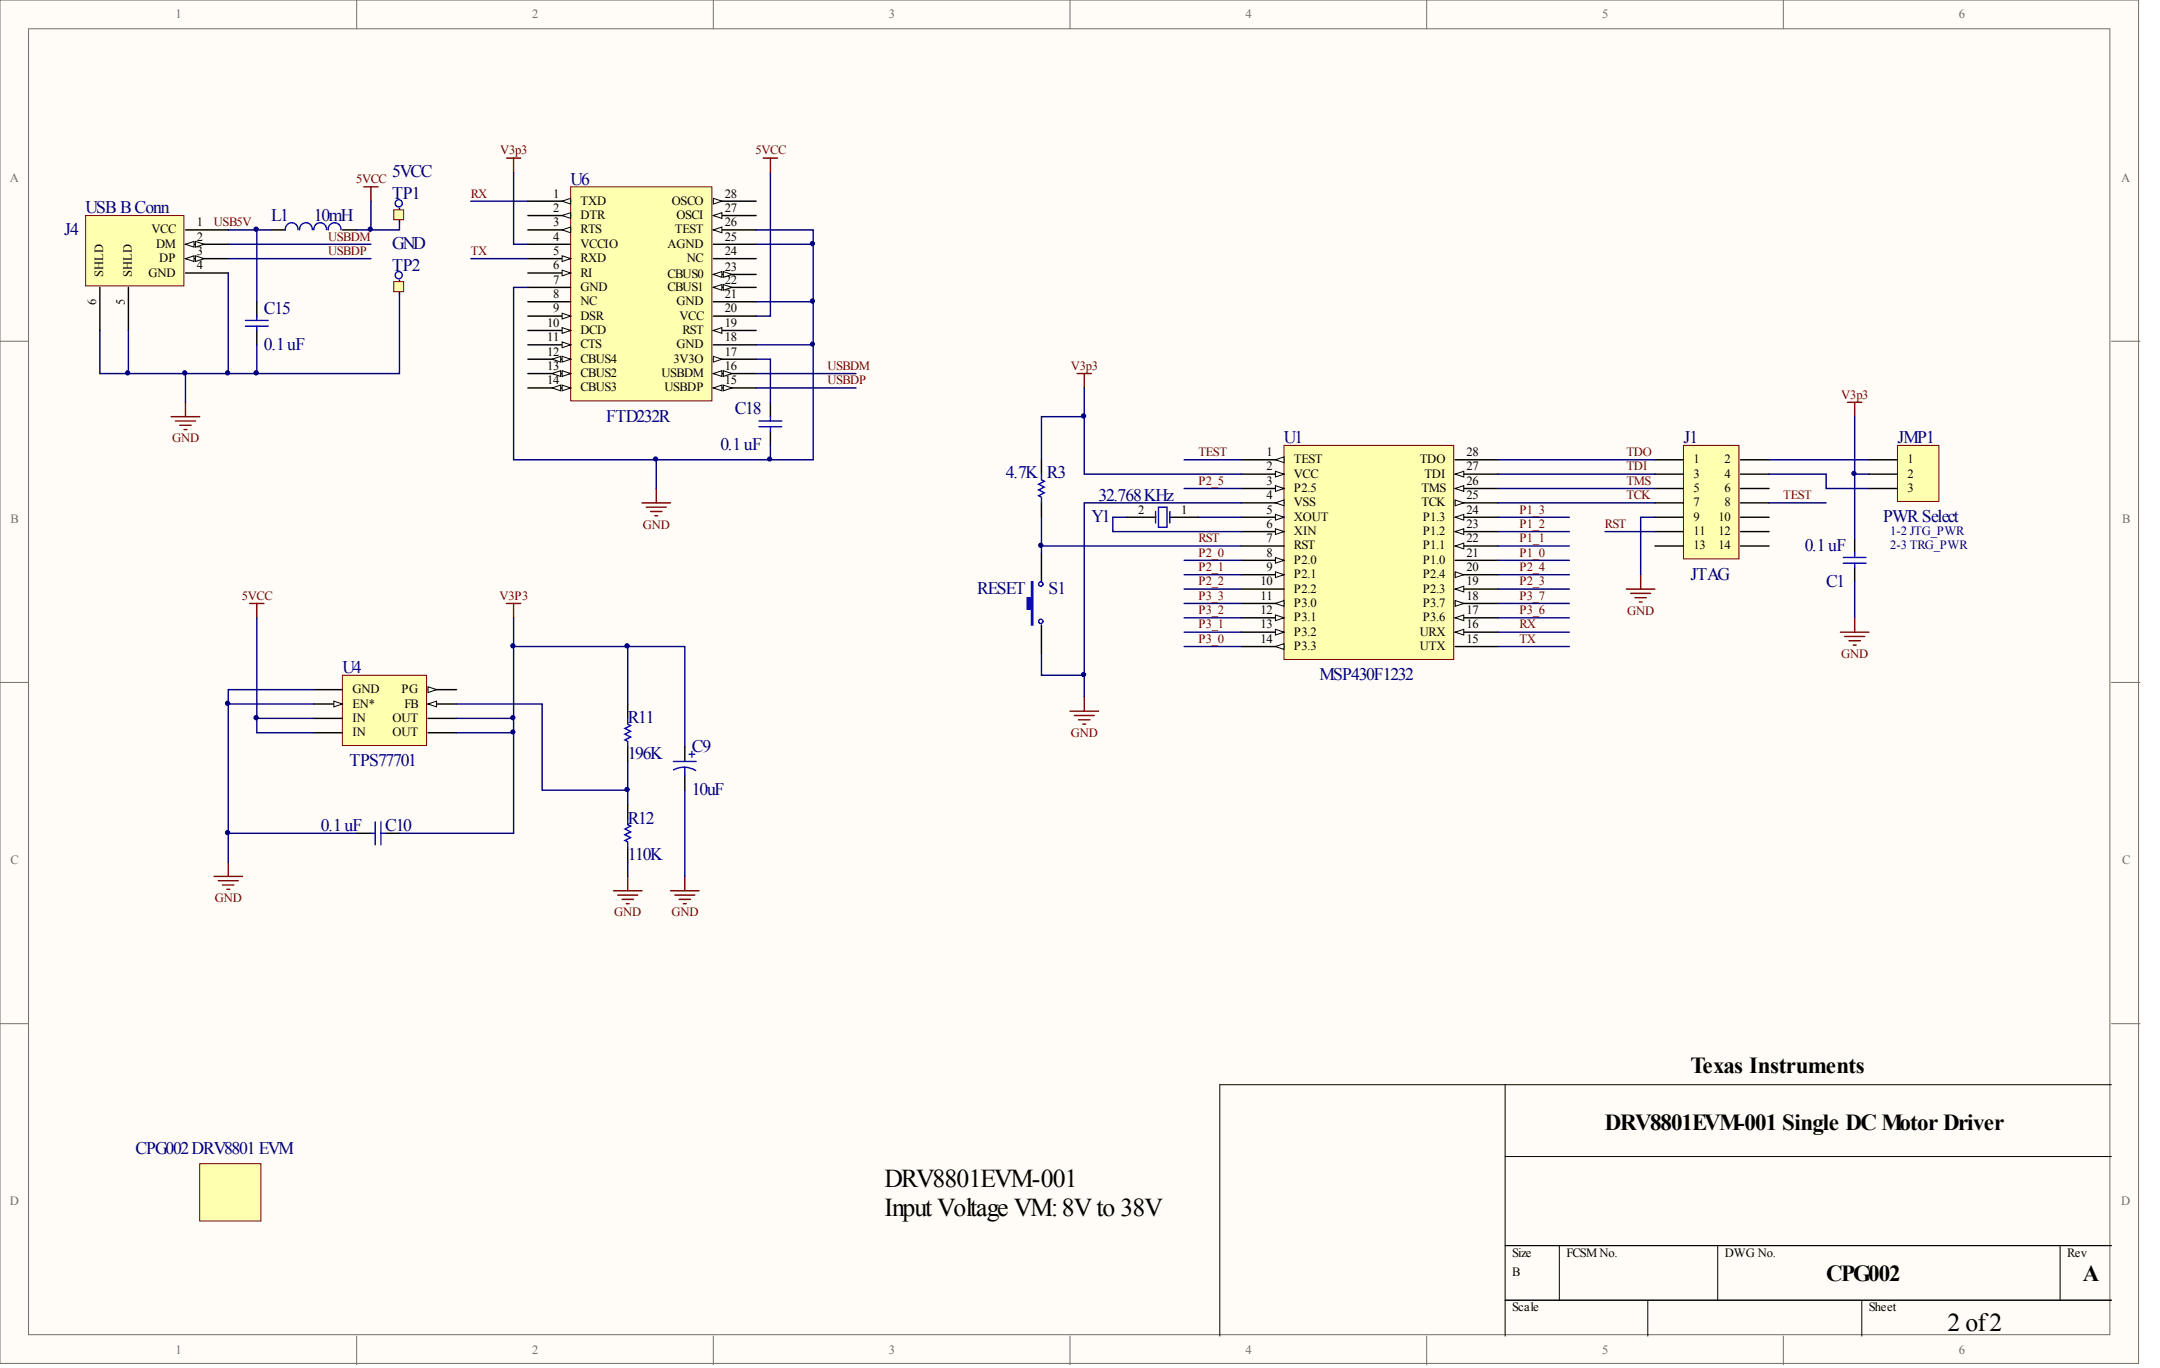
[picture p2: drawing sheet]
<svg xmlns="http://www.w3.org/2000/svg" width="381mm" height="241mm" viewBox="0 0 381 241" stroke-linecap="round" stroke-linejoin="round" font-family="sans-serif">
<g fill="#fffcf8" stroke="#716f64" stroke-width=".18">
<path d="M0 0h377.2v240.5h-377.2z"/>
<path d="M5 5.1h367.2v230.3h-367.2z"/>
</g>
<g fill="none" stroke="#716f64" stroke-width=".18">
<path d="M62.9 0v5.1M125.8 0v5.1M188.7 0v5.1M251.6 0v5.1M314.6 0v5.1M0 60.2h5M372.4 60.2h5.1M0 120.4h5M372.4 120.4h5.1M0 180.6h5M372.4 180.6h5.1M62.9 235.7v5"/>
<path d="M125.8 235.7v5M188.7 235.7v5M251.6 235.7v5M314.6 235.7v5"/>
</g>
<path d="M265.5 191.3v44.4M372.4 191.3h-157.2v44.4M265.5 204h106.9M265.5 219.7h106.9M275.1 219.7v9.6M303 219.7v9.6M363.4 219.7v9.6M265.5 229.3h106.9M290.7 229.3v6.4M328.4 229.3v6.4" fill="none" stroke="#000" stroke-width=".18"/>
<path d="M296.9 78.6h9.8v20h-9.8z" fill="#ffffb0" stroke="#800000" stroke-width=".18"/>
<g fill="none" stroke="#000" stroke-width=".25">
<path d="M291.9 81.1h5M291.9 83.6h5M291.9 86.2h5M291.9 88.7h5M291.9 91.2h5M291.9 93.8h5M291.9 96.3h5M307 81.1h5M307 83.6h5M307 86.2h5M307 88.7h5M307 91.2h5"/>
<path d="M307 93.8h5M307 96.3h5"/>
</g>
<path d="M286.9 103.9h5M287.6 104.7h3.6M288.4 105.4h2M289.1 106.2h.5M289.4 101.4v2.5" fill="none" stroke="#800000" stroke-width=".25"/>
<path d="M283.1 93.8h8.8M291.9 91.2h-2.5v10.2" fill="none" stroke="#000080" stroke-width=".25"/>
<path d="M334.7 78.6h7.3v9.8h-7.3z" fill="#ffffb0" stroke="#800000" stroke-width=".18"/>
<g fill="none" stroke="#000" stroke-width=".25">
<path d="M327.1 95v2.6M329.7 81.1h5M329.7 83.6h5M329.7 86.2h5M327.1 100.1v2.5M110.7 124.2v2.5M110.7 131.8v2.5M120.8 131.8v2.5M120.8 136.8v2.6M62.9 147h2.5M67.9 147h2.6M110.7 141.9v2.6"/>
<path d="M110.7 149.5v2.6"/>
</g>
<g fill="none" stroke="#00f" stroke-width=".25">
<path d="M325.1 98.3h4.1M325.1 99.3h4.1M327.1 97.6v.7M327.1 99.3v.8M110.7 126.7v1l.5 .3-1 .5 1 .5-1 .5 1 .5-1 .5 .5 .3v1M118.8 134.3h4M120.8 135.3l1.2 .3 .7 .3M120.8 135.3l-1.2 .2-.8 .3M120.8 135.3v1.5M121.5 133h1.1M122 132.5v1.1M65.4 147h.8"/>
<path d="M66.2 145v4M67.2 145v4M67.2 147h.7M110.7 144.5v1l.5 .2-1 .5 1 .5-1 .5 1 .5-1 .6 .5 .2v1"/>
</g>
<path d="M327.1 73.5v10.1M329.7 83.6h-2.6v11.4M90.6 114h20.1v10.2M110.7 114h10.1v17.8M327.1 102.6v6.4M110.7 134.3v7.6M120.8 139.4v15.2M110.7 152.1v2.5" fill="none" stroke="#000080" stroke-width=".25"/>
<g fill="none" stroke="#800000" stroke-width=".25">
<path d="M325.9 71h2.5M327.1 71v2.5M44 106.4h2.6M45.3 106.4v2.6M89.3 106.4h2.6M90.6 106.4v2.6M324.6 111.5h5.1M325.4 112.3h3.5M326.1 113h2M326.9 113.8h.5M327.1 109v2.5M37.7 154.6h5.1"/>
<path d="M38.5 155.3h3.5M39.3 156.1h2M40 156.9h.5M40.3 152.1v2.5M108.2 157.1h5M109 157.9h3.5M109.7 158.6h2M110.5 159.4h.5M110.7 154.6v2.5M118.3 157.1h5M119 157.9h3.6M119.8 158.6h2"/>
<path d="M120.5 159.4h.5M120.8 154.6v2.5"/>
</g>
<path d="M100.7 33h24.9v37.7h-24.9z" fill="#ffffb0" stroke="#800000" stroke-width=".18"/>
<path d="M93.1 35.5h7.6" fill="none" stroke="#000" stroke-width=".25"/>
<path d="M99.1 35.5l1.6-.5v1z" fill="#fffcf8" stroke="#000" stroke-width=".18"/>
<path d="M93.1 38h7.6" fill="none" stroke="#000" stroke-width=".25"/>
<path d="M99.1 38l1.6-.5v1z" fill="#fffcf8" stroke="#000" stroke-width=".18"/>
<path d="M93.1 40.6h7.6" fill="none" stroke="#000" stroke-width=".25"/>
<path d="M99.1 40.6l1.6-.6v1.1z" fill="#fffcf8" stroke="#000" stroke-width=".18"/>
<path d="M93.1 43.1h7.6M93.1 45.6h7.6" fill="none" stroke="#000" stroke-width=".25"/>
<path d="M99.1 45.1l1.6 .5-1.6 .5z" fill="#fffcf8" stroke="#000" stroke-width=".18"/>
<path d="M93.1 48.2h7.6" fill="none" stroke="#000" stroke-width=".25"/>
<path d="M99.1 47.6l1.6 .6-1.6 .5z" fill="#fffcf8" stroke="#000" stroke-width=".18"/>
<path d="M93.1 50.7h7.6M93.1 53.2h7.6M93.1 55.8h7.6" fill="none" stroke="#000" stroke-width=".25"/>
<path d="M99.1 55.3l1.6 .5-1.6 .5z" fill="#fffcf8" stroke="#000" stroke-width=".18"/>
<path d="M93.1 58.3h7.6" fill="none" stroke="#000" stroke-width=".25"/>
<path d="M99.1 57.8l1.6 .5-1.6 .5z" fill="#fffcf8" stroke="#000" stroke-width=".18"/>
<path d="M93.1 60.8h7.6" fill="none" stroke="#000" stroke-width=".25"/>
<path d="M99.1 60.3l1.6 .5-1.6 .5z" fill="#fffcf8" stroke="#000" stroke-width=".18"/>
<path d="M93.1 63.4h7.6" fill="none" stroke="#000" stroke-width=".25"/>
<g fill="#fffcf8" stroke="#000" stroke-width=".18">
<path d="M99.1 62.9l1.6 .5-1.6 .5z"/>
<path d="M97.4 63.4l1.5-.5v1z"/>
</g>
<path d="M93.1 65.9h7.6" fill="none" stroke="#000" stroke-width=".25"/>
<g fill="#fffcf8" stroke="#000" stroke-width=".18">
<path d="M99.1 65.4l1.6 .5-1.6 .5z"/>
<path d="M97.4 65.9l1.5-.5v1z"/>
</g>
<path d="M93.1 68.4h7.6" fill="none" stroke="#000" stroke-width=".25"/>
<g fill="#fffcf8" stroke="#000" stroke-width=".18">
<path d="M99.1 67.9l1.6 .5-1.6 .5z"/>
<path d="M97.4 68.4l1.5-.5v1z"/>
</g>
<path d="M125.8 68.4h7.6" fill="none" stroke="#000" stroke-width=".25"/>
<g fill="#fffcf8" stroke="#000" stroke-width=".18">
<path d="M125.8 68.4l1.5-.5v1z"/>
<path d="M127.6 67.9l1.5 .5-1.5 .5z"/>
</g>
<path d="M125.8 65.9h7.6" fill="none" stroke="#000" stroke-width=".25"/>
<g fill="#fffcf8" stroke="#000" stroke-width=".18">
<path d="M125.8 65.9l1.5-.5v1z"/>
<path d="M127.6 65.4l1.5 .5-1.5 .5z"/>
</g>
<path d="M125.8 63.4h7.6" fill="none" stroke="#000" stroke-width=".25"/>
<path d="M125.8 62.9l1.5 .5-1.5 .5z" fill="#fffcf8" stroke="#000" stroke-width=".18"/>
<path d="M125.8 58.3h7.6M125.8 60.8h7.6" fill="none" stroke="#000" stroke-width=".25"/>
<path d="M125.8 58.3l1.5-.5v1z" fill="#fffcf8" stroke="#000" stroke-width=".18"/>
<path d="M125.8 55.8h7.6M125.8 53.2h7.6M125.8 50.7h7.6" fill="none" stroke="#000" stroke-width=".25"/>
<g fill="#fffcf8" stroke="#000" stroke-width=".18">
<path d="M125.8 50.7l1.5-.5v1z"/>
<path d="M127.6 50.2l1.5 .5-1.5 .5z"/>
</g>
<path d="M125.8 48.4h7.6" fill="none" stroke="#000" stroke-width=".25"/>
<g fill="#fffcf8" stroke="#000" stroke-width=".18">
<path d="M125.8 48.4l1.5-.5v1z"/>
<path d="M127.6 47.9l1.5 .5-1.5 .5z"/>
</g>
<path d="M125.8 45.6h7.6M125.8 43.1h7.6M125.8 40.6h7.6" fill="none" stroke="#000" stroke-width=".25"/>
<path d="M125.8 40.6l1.5-.6v1.1z" fill="#fffcf8" stroke="#000" stroke-width=".18"/>
<path d="M125.8 38h7.6" fill="none" stroke="#000" stroke-width=".25"/>
<path d="M125.8 38l1.5-.5v1z" fill="#fffcf8" stroke="#000" stroke-width=".18"/>
<path d="M125.8 35.5h7.6" fill="none" stroke="#000" stroke-width=".25"/>
<path d="M125.8 35l1.5 .5-1.5 .5z" fill="#fffcf8" stroke="#000" stroke-width=".18"/>
<path d="M83 35.5h10.1M90.6 30.4v12.7h2.5M135.9 30.4v25.4h-2.5M83 45.6h10.1M93.1 50.7h-2.5v30.4h45.3v-2.5M133.4 43.1h10M133.4 53.2h10M133.4 63.4h2.5v7.6M133.4 60.8h10M133.4 65.9h17.6M133.4 68.4h17.6" fill="none" stroke="#000080" stroke-width=".25"/>
<path d="M135.9 71v2.5M135.9 76v2.6" fill="none" stroke="#000" stroke-width=".25"/>
<path d="M133.9 74.3h4M133.9 75.3h4M135.9 73.5v.8M135.9 75.3v.7" fill="none" stroke="#00f" stroke-width=".25"/>
<path d="M89.3 27.9h2.6M90.6 27.9v2.5M113.2 88.7h5.1M114 89.5h3.5M114.8 90.2h2M115.5 91h.5M115.8 86.2v2.5" fill="none" stroke="#800000" stroke-width=".25"/>
<path d="M15.1 38h17.3v12.4h-17.3z" fill="#ffffb0" stroke="#800000" stroke-width=".18"/>
<path d="M32.7 40.6h7.6M32.7 43.1h7.6" fill="none" stroke="#000" stroke-width=".25"/>
<g fill="#fffcf8" stroke="#000" stroke-width=".18">
<path d="M32.7 43.1l1.5-.5v1z"/>
<path d="M34.5 42.6l1.5 .5-1.5 .5z"/>
</g>
<path d="M32.7 45.6h7.6" fill="none" stroke="#000" stroke-width=".25"/>
<g fill="#fffcf8" stroke="#000" stroke-width=".18">
<path d="M32.7 45.6l1.5-.5v1z"/>
<path d="M34.5 45.1l1.5 .5-1.5 .5z"/>
</g>
<path d="M70.5 36.8v2.5M17.6 50.7v7.6M22.6 50.7v7.6M32.7 48.2h7.6M45.3 53.2v2.6M45.3 58.3v2.5M47.8 40.6h2.5M60.4 40.6h2.5" fill="none" stroke="#000" stroke-width=".25"/>
<path d="M64.2 33h2.5M65.4 33v2.5M134.6 27.9h2.5M135.9 27.9v2.5M30.2 73.5h5M31 74.3h3.5M31.7 75h2M32.5 75.8h.5M32.7 71v2.5" fill="none" stroke="#800000" stroke-width=".25"/>
<path d="M43.3 56.5h4M43.3 57.5h4M45.3 55.8v.7M45.3 57.5v.8M52.6 40.5a1.12 1.12 0 0 0-1.2-1.2 1.12 1.12 0 0 0-1.1 1.3M55.1 40.5a1.12 1.12 0 0 0-1.1-1.2 1.12 1.12 0 0 0-1.1 1.3M57.6 40.5a1.12 1.12 0 0 0-1.1-1.2 1.12 1.12 0 0 0-1.1 1.3M60.1 40.5a1.13 1.13 0 0 0-1.1-1.2 1.13 1.13 0 0 0-1.1 1.3" fill="none" stroke="#00f" stroke-width=".25"/>
<path d="M65.4 35.5v5.1h-2.5M17.6 58.3v7.6h5M22.6 58.3v7.6h22.7v-5.1M40.3 40.6h7.5M40.3 43.1h25.1M40.3 45.6h25.1M40.3 48.2v17.7M45.3 40.6v12.6M133.4 40.6h10v40.5h-7.5M32.7 65.9v5.1M115.8 81.1v5.1" fill="none" stroke="#000080" stroke-width=".25"/>
<path d="M69.5 37h1.7v1.8h-1.7z" fill="#ffffb0" stroke="#800000" stroke-width=".18"/>
<circle cx="70.3" cy="35.9" r=".63" fill="none" stroke="#00f" stroke-width=".25"/>
<path d="M70.5 49.4v2.6" fill="none" stroke="#000" stroke-width=".25"/>
<path d="M69.5 49.7h1.7v1.8h-1.7z" fill="#ffffb0" stroke="#800000" stroke-width=".18"/>
<circle cx="70.3" cy="48.5" r=".63" fill="none" stroke="#00f" stroke-width=".25"/>
<path d="M70.5 39.3v1.3h-5.1M70.5 52v13.9h-25.2M312 83.6h10.1v2.6h7.6M312 81.1h17.7" fill="none" stroke="#000080" stroke-width=".25"/>
<path d="M60.4 119.1h14.8v12.4h-14.8z" fill="#ffffb0" stroke="#800000" stroke-width=".18"/>
<path d="M55.4 121.6h5M55.4 124.2h5" fill="none" stroke="#000" stroke-width=".25"/>
<path d="M58.9 123.7l1.5 .5-1.5 .5z" fill="#fffcf8" stroke="#000" stroke-width=".18"/>
<path d="M55.4 126.7h5M55.4 129.2h5M75.5 126.7h5M75.5 129.2h5M75.5 124.2h5" fill="none" stroke="#000" stroke-width=".25"/>
<path d="M75.5 124.2l1.5-.5v1z" fill="#fffcf8" stroke="#000" stroke-width=".18"/>
<path d="M75.5 121.6h5" fill="none" stroke="#000" stroke-width=".25"/>
<path d="M75.5 121.1l1.5 .5-1.5 .6z" fill="#fffcf8" stroke="#000" stroke-width=".18"/>
<path d="M45.3 109v20.2h10.1M90.6 109v20.2h-10.1M40.3 124.2h15.1M45.3 126.7h10.1M55.4 121.6h-15.1v30.5M80.5 124.2h15.1v15.2h15.1M80.5 126.7h10.1M90.6 129.2v17.8h-20.1M40.3 147h22.6" fill="none" stroke="#000080" stroke-width=".25"/>
<path d="M226.5 78.6h29.9v37.7h-29.9z" fill="#ffffb0" stroke="#800000" stroke-width=".18"/>
<path d="M218.9 81.1h7.6" fill="none" stroke="#000" stroke-width=".25"/>
<path d="M225 81.1l1.5-.5v1z" fill="#fffcf8" stroke="#000" stroke-width=".18"/>
<path d="M218.9 83.6h7.6" fill="none" stroke="#000" stroke-width=".25"/>
<path d="M225 83.1l1.5 .5-1.5 .5z" fill="#fffcf8" stroke="#000" stroke-width=".18"/>
<path d="M218.9 86.2h7.6" fill="none" stroke="#000" stroke-width=".25"/>
<path d="M225 85.7l1.5 .5-1.5 .5z" fill="#fffcf8" stroke="#000" stroke-width=".18"/>
<path d="M218.9 88.7h7.6" fill="none" stroke="#000" stroke-width=".25"/>
<path d="M225 88.7l1.5-.5v1z" fill="#fffcf8" stroke="#000" stroke-width=".18"/>
<path d="M218.9 91.2h7.6" fill="none" stroke="#000" stroke-width=".25"/>
<path d="M225 90.7l1.5 .5-1.5 .5z" fill="#fffcf8" stroke="#000" stroke-width=".18"/>
<path d="M218.9 93.8h7.6" fill="none" stroke="#000" stroke-width=".25"/>
<path d="M225 93.3l1.5 .5-1.5 .5z" fill="#fffcf8" stroke="#000" stroke-width=".18"/>
<path d="M218.9 96.3h7.6M218.9 98.8h7.6" fill="none" stroke="#000" stroke-width=".25"/>
<path d="M225 98.3l1.5 .5-1.5 .5z" fill="#fffcf8" stroke="#000" stroke-width=".18"/>
<path d="M218.9 101.4h7.6" fill="none" stroke="#000" stroke-width=".25"/>
<path d="M225 100.9l1.5 .5-1.5 .5z" fill="#fffcf8" stroke="#000" stroke-width=".18"/>
<path d="M218.9 103.9h7.6M218.9 106.4h7.6" fill="none" stroke="#000" stroke-width=".25"/>
<path d="M225 106.4l1.5-.5v1z" fill="#fffcf8" stroke="#000" stroke-width=".18"/>
<path d="M218.9 109h7.6" fill="none" stroke="#000" stroke-width=".25"/>
<path d="M225 108.5l1.5 .5-1.5 .5z" fill="#fffcf8" stroke="#000" stroke-width=".18"/>
<path d="M218.9 111.5h7.6" fill="none" stroke="#000" stroke-width=".25"/>
<path d="M225 111l1.5 .5-1.5 .5z" fill="#fffcf8" stroke="#000" stroke-width=".18"/>
<path d="M218.9 114h7.6" fill="none" stroke="#000" stroke-width=".25"/>
<path d="M225 114l1.5-.5v1z" fill="#fffcf8" stroke="#000" stroke-width=".18"/>
<path d="M256.7 114h7.5M256.7 111.5h7.5" fill="none" stroke="#000" stroke-width=".25"/>
<path d="M256.7 111.5l1.5-.5v1z" fill="#fffcf8" stroke="#000" stroke-width=".18"/>
<path d="M256.7 109h7.5" fill="none" stroke="#000" stroke-width=".25"/>
<path d="M256.7 109l1.5-.5v1z" fill="#fffcf8" stroke="#000" stroke-width=".18"/>
<path d="M256.7 106.4h7.5" fill="none" stroke="#000" stroke-width=".25"/>
<path d="M256.7 105.9l1.5 .5-1.5 .5z" fill="#fffcf8" stroke="#000" stroke-width=".18"/>
<path d="M256.7 103.9h7.5" fill="none" stroke="#000" stroke-width=".25"/>
<path d="M256.7 103.9l1.5-.5v1z" fill="#fffcf8" stroke="#000" stroke-width=".18"/>
<path d="M256.7 101.4h7.5" fill="none" stroke="#000" stroke-width=".25"/>
<path d="M256.7 100.9l1.5 .5-1.5 .5z" fill="#fffcf8" stroke="#000" stroke-width=".18"/>
<path d="M256.7 98.8h7.5M256.7 96.3h7.5" fill="none" stroke="#000" stroke-width=".25"/>
<path d="M256.7 96.3l1.5-.5v1z" fill="#fffcf8" stroke="#000" stroke-width=".18"/>
<path d="M256.7 93.8h7.5" fill="none" stroke="#000" stroke-width=".25"/>
<path d="M256.7 93.8l1.5-.5v1z" fill="#fffcf8" stroke="#000" stroke-width=".18"/>
<path d="M256.7 91.2h7.5" fill="none" stroke="#000" stroke-width=".25"/>
<path d="M256.7 91.2l1.5-.5v1z" fill="#fffcf8" stroke="#000" stroke-width=".18"/>
<path d="M256.7 88.7h7.5" fill="none" stroke="#000" stroke-width=".25"/>
<path d="M256.7 88.2l1.5 .5-1.5 .5z" fill="#fffcf8" stroke="#000" stroke-width=".18"/>
<path d="M256.7 86.2h7.5" fill="none" stroke="#000" stroke-width=".25"/>
<path d="M256.7 86.2l1.5-.5v1z" fill="#fffcf8" stroke="#000" stroke-width=".18"/>
<path d="M256.7 83.6h7.5" fill="none" stroke="#000" stroke-width=".25"/>
<path d="M256.7 83.6l1.5-.5v1z" fill="#fffcf8" stroke="#000" stroke-width=".18"/>
<path d="M183.7 81.1v2.5M183.7 88.7v2.5M183.7 97.6v5M198.8 91.2h5M206.4 91.2h5M256.7 81.1h7.5M183.7 110.2v5.1" fill="none" stroke="#000" stroke-width=".25"/>
<g fill="none" stroke="#000080" stroke-width=".25">
<path d="M183.7 96.3h35.2M183.7 91.2v6.4M198.8 91.2h-2.5v2.6h22.6M208.9 81.1h10M208.9 86.2h10M208.9 98.8h10M211.4 91.2h7.5M264.2 88.7h27.7M264.2 81.1h27.7M264.2 86.2h27.7M264.2 96.3h12.6M264.2 98.8h12.6"/>
<path d="M264.2 91.2h12.6M264.2 93.8h12.6M264.2 83.6h27.7M312 88.7h10.1M208.9 101.4h10M208.9 103.9h10M208.9 106.4h10M208.9 109h10M208.9 111.5h10M208.9 114h10M264.2 101.4h12.6M264.2 103.9h12.6"/>
<path d="M264.2 106.4h12.6M264.2 109h12.6M264.2 111.5h12.6M264.2 114h12.6"/>
</g>
<g fill="none" stroke="#00f" stroke-width=".25">
<path d="M183.7 83.6v1l.5 .3-1 .5 1 .5-1 .5 1 .5-1 .5 .5 .3v1M203.8 90.2v2M204.3 89.5h1.5v3.5h-1.5zM206.4 90.2v2"/>
<circle cx="183.6" cy="109.6" r=".38"/>
<circle cx="183.6" cy="103" r=".38"/>
</g>
<path d="M181.9 102.6h.3v7.6h-.3v-2.7h-.7v-2.1h.7z" fill-rule="evenodd" fill="#00f" stroke="#00f" stroke-width=".25"/>
<path d="M35.2 205.3h10.8v10.1h-10.8z" fill="#ffffb0" stroke="#800000" stroke-width=".18"/>
<path d="M190 65.9h2.5M191.3 65.9v2.5M188.7 125.4h5.1M189.5 126.2h3.5M190.2 127h2.1M191 127.7h.5M191.3 122.9v2.5" fill="none" stroke="#800000" stroke-width=".25"/>
<path d="M191.3 68.4v15.2h27.6M191.3 73.5h-7.6v7.6M218.9 88.7h-27.6v34.2M183.7 115.3v3.8h7.6" fill="none" stroke="#000080" stroke-width=".25"/>
<g fill="#000080" stroke="#000080" stroke-width=".18">
<circle cx="22.5" cy="65.8" r=".37"/>
<circle cx="32.6" cy="65.8" r=".37"/>
<circle cx="40.1" cy="146.9" r=".38"/>
<circle cx="40.1" cy="124.1" r=".38"/>
<circle cx="40.1" cy="65.8" r=".38"/>
<circle cx="45.2" cy="126.6" r=".38"/>
<circle cx="45.2" cy="65.8" r=".38"/>
<circle cx="45.2" cy="40.4" r=".38"/>
<circle cx="65.3" cy="40.4" r=".38"/>
<circle cx="90.5" cy="129.1" r=".37"/>
<circle cx="90.4" cy="126.6" r=".37"/>
<circle cx="90.4" cy="113.9" r=".37"/>
<circle cx="110.6" cy="139.3" r=".38"/>
<circle cx="110.6" cy="113.9" r=".38"/>
<circle cx="115.6" cy="81" r=".37"/>
<circle cx="135.8" cy="81" r=".37"/>
<circle cx="143.3" cy="60.7" r=".37"/>
<circle cx="143.3" cy="53.1" r=".37"/>
<circle cx="143.3" cy="43" r=".37"/>
<circle cx="183.6" cy="96.2" r=".38"/>
<circle cx="191.1" cy="119" r=".38"/>
<circle cx="191.1" cy="73.4" r=".38"/>
<circle cx="327" cy="83.5" r=".37"/>
</g>
<g font-size="4.5">
<text x="156" y="209.4">DRV8801EVM-001</text>
<text x="156" y="214.5">Input Voltage VM:8Vto 38V</text>
<text x="343.5" y="234.7">2 of2</text>
</g>
<g font-size="4.1">
<text x="298.2" y="189.2">Texas Instruments</text>
<text x="283.1" y="199.3">DRV8801EVM-001 Single DC Motor Driver</text>
<text x="322.1" y="225.9">CPG002</text>
<text x="367.4" y="225.9">A</text>
</g>
<g font-size="3.1" fill="#000080">
<text x="69.2" y="35.1">TP1</text>
<text x="69.2" y="31.3">5VCC</text>
<text x="100.7" y="32.6">U6</text>
<text x="11.3" y="41.4">J4</text>
<text x="15.1" y="37.6">USB BConn</text>
<text x="47.8" y="38.9">L1</text>
<text x="55.4" y="38.9">10mH</text>
<text x="69.2" y="47.8">TP2</text>
<text x="69.2" y="44">GND</text>
<text x="46.6" y="55.4">C15</text>
<text x="46.6" y="61.7">0.1uF</text>
<text x="107" y="74.4">FTD232R</text>
<text x="129.6" y="73.1">C18</text>
<text x="127.1" y="79.4">0.1uF</text>
<text x="226.5" y="78.2">U1</text>
<text x="296.9" y="78.2">J1</text>
<text x="334.7" y="78.2">JMP1</text>
<text x="177.4" y="84.3">4.7K R3</text>
<text x="193.8" y="88.3">32.768KHz</text>
<text x="192.5" y="92.1">Y1</text>
<text x="332.2" y="92.1">PWRSelect</text>
<text x="318.3" y="97.2">0.1uF</text>
<text x="172.4" y="104.8">RESET</text>
<text x="185" y="104.8">S1</text>
<text x="298.2" y="102.2">JTAG</text>
<text x="322.1" y="103.5">C1</text>
<text x="60.4" y="118.7">U4</text>
<text x="232.8" y="120">MSP430F1232</text>
<text x="110.7" y="127.6">R11</text>
<text x="61.7" y="135.2">TPS77701</text>
<text x="110.7" y="133.9">196K</text>
<text x="122" y="132.7">C9</text>
<text x="122" y="140.3">10uF</text>
<text x="56.6" y="146.6">0.1uF</text>
<text x="67.9" y="146.6">C10</text>
<text x="110.7" y="145.3">R12</text>
<text x="110.7" y="151.7">110K</text>
<text x="23.9" y="203.6">CPG002DRV8801 EVM</text>
</g>
<g font-size="2.2" fill="#716f64">
<text x="30.9" y="3.2">1</text>
<text x="93.8" y="3.2">2</text>
<text x="156.8" y="3.2">3</text>
<text x="219.7" y="3.2">4</text>
<text x="282.6" y="3.2">5</text>
<text x="345.5" y="3.2">6</text>
<text x="1.7" y="32.1">A</text>
<text x="374.2" y="32.1">A</text>
<text x="1.9" y="92.3">B</text>
<text x="374.3" y="92.3">B</text>
<text x="1.9" y="152.4">C</text>
<text x="374.3" y="152.4">C</text>
<text x="1.7" y="212.6">D</text>
<text x="374.2" y="212.6">D</text>
<text x="30.9" y="238.9">1</text>
<text x="93.8" y="238.9">2</text>
<text x="156.8" y="238.9">3</text>
<text x="219.7" y="238.9">4</text>
<text x="282.6" y="238.9">5</text>
<text x="345.5" y="238.9">6</text>
</g>
<g font-size="2.2" fill="#800000">
<text x="88.2" y="27.2">V3p3</text>
<text x="133.3" y="27.2">5VCC</text>
<text x="62.8" y="32.3">5VCC</text>
<text x="83" y="34.8">RX</text>
<text x="37.7" y="39.9">USB5V</text>
<text x="57.9" y="42.4">USBDM</text>
<text x="57.9" y="45">USBDP</text>
<text x="83" y="45">TX</text>
<text x="146" y="65.2">USBDM</text>
<text x="188.9" y="65.2">V3p3</text>
<text x="146" y="67.8">USBDP</text>
<text x="324.8" y="70.3">V3p3</text>
<text x="30.3" y="78">GND</text>
<text x="211.4" y="80.5">TEST</text>
<text x="286.9" y="80.5">TDO</text>
<text x="286.9" y="83">TDI</text>
<text x="211.4" y="85.5">P2_5</text>
<text x="286.9" y="85.5">TMS</text>
<text x="286.9" y="88.1">TCK</text>
<text x="314.6" y="88.1">TEST</text>
<text x="113.4" y="93.2">GND</text>
<text x="211.4" y="95.7">RST</text>
<text x="268" y="95.7">P1_1</text>
<text x="268" y="93.1">P1_2</text>
<text x="268" y="90.6">P1_3</text>
<text x="283.1" y="93.1">RST</text>
<text x="211.4" y="98.2">P2_0</text>
<text x="211.4" y="100.7">P2_1</text>
<text x="268" y="98.2">P1_0</text>
<text x="268" y="100.7">P2_4</text>
<text x="42.7" y="105.8">5VCC</text>
<text x="88.1" y="105.8">V3P3</text>
<text x="211.4" y="103.3">P2_2</text>
<text x="211.4" y="105.8">P3_3</text>
<text x="268" y="103.3">P2_3</text>
<text x="268" y="105.8">P3_7</text>
<text x="211.4" y="113.4">P3_0</text>
<text x="211.4" y="110.9">P3_1</text>
<text x="211.4" y="108.3">P3_2</text>
<text x="268" y="108.3">P3_6</text>
<text x="268" y="113.4">TX</text>
<text x="268" y="110.9">RX</text>
<text x="287" y="108.4">GND</text>
<text x="324.8" y="116">GND</text>
<text x="188.9" y="130">GND</text>
<text x="37.9" y="159.1">GND</text>
<text x="108.4" y="161.6">GND</text>
<text x="118.4" y="161.6">GND</text>
</g>
<g font-size="2.2">
<text x="97.6" y="34.8">1</text>
<text x="127.8" y="34.8">28</text>
<text x="26.8" y="41.2">VCC</text>
<text x="34.7" y="39.9">1</text>
<text x="97.6" y="37.4">2</text>
<text x="97.6" y="39.9">3</text>
<text x="102.4" y="36.1">TXD</text>
<text x="102.4" y="38.6">DTR</text>
<text x="102.4" y="41.2">RTS</text>
<text x="118.5" y="36.1">OSCO</text>
<text x="119.1" y="41.2">TEST</text>
<text x="119.3" y="38.6">OSCI</text>
<text x="127.8" y="39.9">26</text>
<text x="127.8" y="37.4">27</text>
<text x="27.5" y="43.7">DM</text>
<text x="28.1" y="46.2">DP</text>
<text x="34.7" y="42.4">2</text>
<text x="34.7" y="45">3</text>
<text x="34.7" y="47.5">4</text>
<text x="97.6" y="42.4">4</text>
<text x="97.6" y="45">5</text>
<text x="97.6" y="47.5">6</text>
<text x="102.4" y="43.7">VCCIO</text>
<text x="102.4" y="46.2">RXD</text>
<text x="117.7" y="43.7">AGND</text>
<text x="121.2" y="46.2">NC</text>
<text x="127.8" y="47.8">23</text>
<text x="127.8" y="45">24</text>
<text x="127.8" y="42.4">25</text>
<text x="17" y="53.8" transform="rotate(-90 17 53.8)">6</text>
<text x="18.2" y="48.9" transform="rotate(-90 18.2 48.9)">SHLD</text>
<text x="22" y="53.8" transform="rotate(-90 22 53.8)">5</text>
<text x="23.3" y="48.9" transform="rotate(-90 23.3 48.9)">SHLD</text>
<text x="26.2" y="48.8">GND</text>
<text x="97.6" y="50">7</text>
<text x="97.6" y="52.6">8</text>
<text x="102.4" y="48.8">RI</text>
<text x="102.4" y="51.3">GND</text>
<text x="102.4" y="53.8">NC</text>
<text x="117.7" y="51.3">CBUS1</text>
<text x="117.7" y="49">CBUS0</text>
<text x="119.3" y="53.8">GND</text>
<text x="127.8" y="52.6">21</text>
<text x="127.8" y="50">22</text>
<text x="96.5" y="57.6">10</text>
<text x="97.6" y="55.1">9</text>
<text x="102.4" y="56.4">DSR</text>
<text x="102.4" y="58.9">DCD</text>
<text x="119.9" y="56.4">VCC</text>
<text x="120.4" y="58.9">RST</text>
<text x="127.8" y="57.6">19</text>
<text x="127.8" y="55.1">20</text>
<text x="96.5" y="60.2">11</text>
<text x="96.5" y="62.7">12</text>
<text x="96.5" y="65.2">13</text>
<text x="102.4" y="61.4">CTS</text>
<text x="102.4" y="64">CBUS4</text>
<text x="118.8" y="64">3V3O</text>
<text x="119.3" y="61.4">GND</text>
<text x="127.8" y="65.2">16</text>
<text x="127.8" y="62.7">17</text>
<text x="127.8" y="60.2">18</text>
<text x="96.5" y="67.8">14</text>
<text x="102.4" y="66.5">CBUS2</text>
<text x="102.4" y="69">CBUS3</text>
<text x="116.7" y="66.5">USBDM</text>
<text x="117.2" y="69">USBDP</text>
<text x="127.8" y="67.8">15</text>
<text x="223.4" y="80.5">1</text>
<text x="223.4" y="83">2</text>
<text x="228.2" y="81.7">TEST</text>
<text x="250.4" y="81.7">TDO</text>
<text x="258.7" y="83">27</text>
<text x="258.7" y="80.5">28</text>
<text x="298.7" y="81.7">1</text>
<text x="304.2" y="81.7">2</text>
<text x="336.5" y="81.7">1</text>
<text x="223.4" y="85.5">3</text>
<text x="223.4" y="88.1">4</text>
<text x="228.2" y="84.3">VCC</text>
<text x="228.2" y="86.8">P2.5</text>
<text x="228.2" y="89.3">VSS</text>
<text x="250.7" y="89.3">TCK</text>
<text x="250.7" y="86.8">TMS</text>
<text x="251.2" y="84.3">TDI</text>
<text x="258.7" y="88.1">25</text>
<text x="258.7" y="85.5">26</text>
<text x="298.7" y="84.3">3</text>
<text x="298.7" y="86.8">5</text>
<text x="298.7" y="89.3">7</text>
<text x="304.2" y="84.3">4</text>
<text x="304.2" y="86.8">6</text>
<text x="304.2" y="89.3">8</text>
<text x="336.5" y="84.3">2</text>
<text x="336.5" y="86.8">3</text>
<text x="200.8" y="90.6">2</text>
<text x="208.4" y="90.6">1</text>
<text x="223.4" y="90.6">5</text>
<text x="223.4" y="93.1">6</text>
<text x="223.4" y="95.7">7</text>
<text x="228.2" y="91.9">XOUT</text>
<text x="228.2" y="94.4">XIN</text>
<text x="251" y="94.4">P1.2</text>
<text x="251" y="91.9">P1.3</text>
<text x="258.7" y="95.7">22</text>
<text x="258.7" y="93.1">23</text>
<text x="258.7" y="90.6">24</text>
<text x="298.7" y="91.9">9</text>
<text x="298.7" y="94.4">11</text>
<text x="303.1" y="91.9">10</text>
<text x="303.1" y="94.4">12</text>
<text x="223.4" y="98.2">8</text>
<text x="223.4" y="100.7">9</text>
<text x="228.2" y="96.9">RST</text>
<text x="228.2" y="99.5">P2.0</text>
<text x="228.2" y="102">P2.1</text>
<text x="251" y="102">P2.4</text>
<text x="251" y="99.5">P1.0</text>
<text x="251" y="96.9">P1.1</text>
<text x="258.7" y="100.7">20</text>
<text x="258.7" y="98.2">21</text>
<text x="298.7" y="96.9">13</text>
<text x="303.1" y="96.9">14</text>
<text x="222.4" y="103.3">10</text>
<text x="222.4" y="105.8">11</text>
<text x="228.2" y="104.5">P2.2</text>
<text x="228.2" y="107.1">P3.0</text>
<text x="251" y="107.1">P3.7</text>
<text x="251" y="104.5">P2.3</text>
<text x="258.7" y="105.8">18</text>
<text x="258.7" y="103.3">19</text>
<text x="222.4" y="108.3">12</text>
<text x="222.4" y="110.9">13</text>
<text x="222.4" y="113.4">14</text>
<text x="228.2" y="109.6">P3.1</text>
<text x="228.2" y="112.1">P3.2</text>
<text x="250.4" y="112.1">URX</text>
<text x="251" y="109.6">P3.6</text>
<text x="258.7" y="113.4">15</text>
<text x="258.7" y="110.9">16</text>
<text x="258.7" y="108.3">17</text>
<text x="228.2" y="114.7">P3.3</text>
<text x="250.4" y="114.7">UTX</text>
<text x="62.2" y="122.3">GND</text>
<text x="62.2" y="124.8">EN*</text>
<text x="70.8" y="122.3">PG</text>
<text x="71.4" y="124.8">FB</text>
<text x="62.2" y="127.3">IN</text>
<text x="62.2" y="129.9">IN</text>
<text x="69.3" y="129.9">OUT</text>
<text x="69.3" y="127.3">OUT</text>
<text x="266.7" y="221.7">Size</text>
<text x="276.3" y="221.7">FCSM No.</text>
<text x="304.2" y="221.7">DWG No.</text>
<text x="364.6" y="221.7">Rev</text>
<text x="266.7" y="225">B</text>
<text x="266.7" y="231.3">Scale</text>
<text x="329.7" y="231.3">Sheet</text>
</g>
<g font-size="2.2" fill="#000080">
<text x="333.4" y="94.4">1-2 JTG_PWR</text>
<text x="333.4" y="96.9">2-3 TRG_PWR</text>
</g>
</svg>
